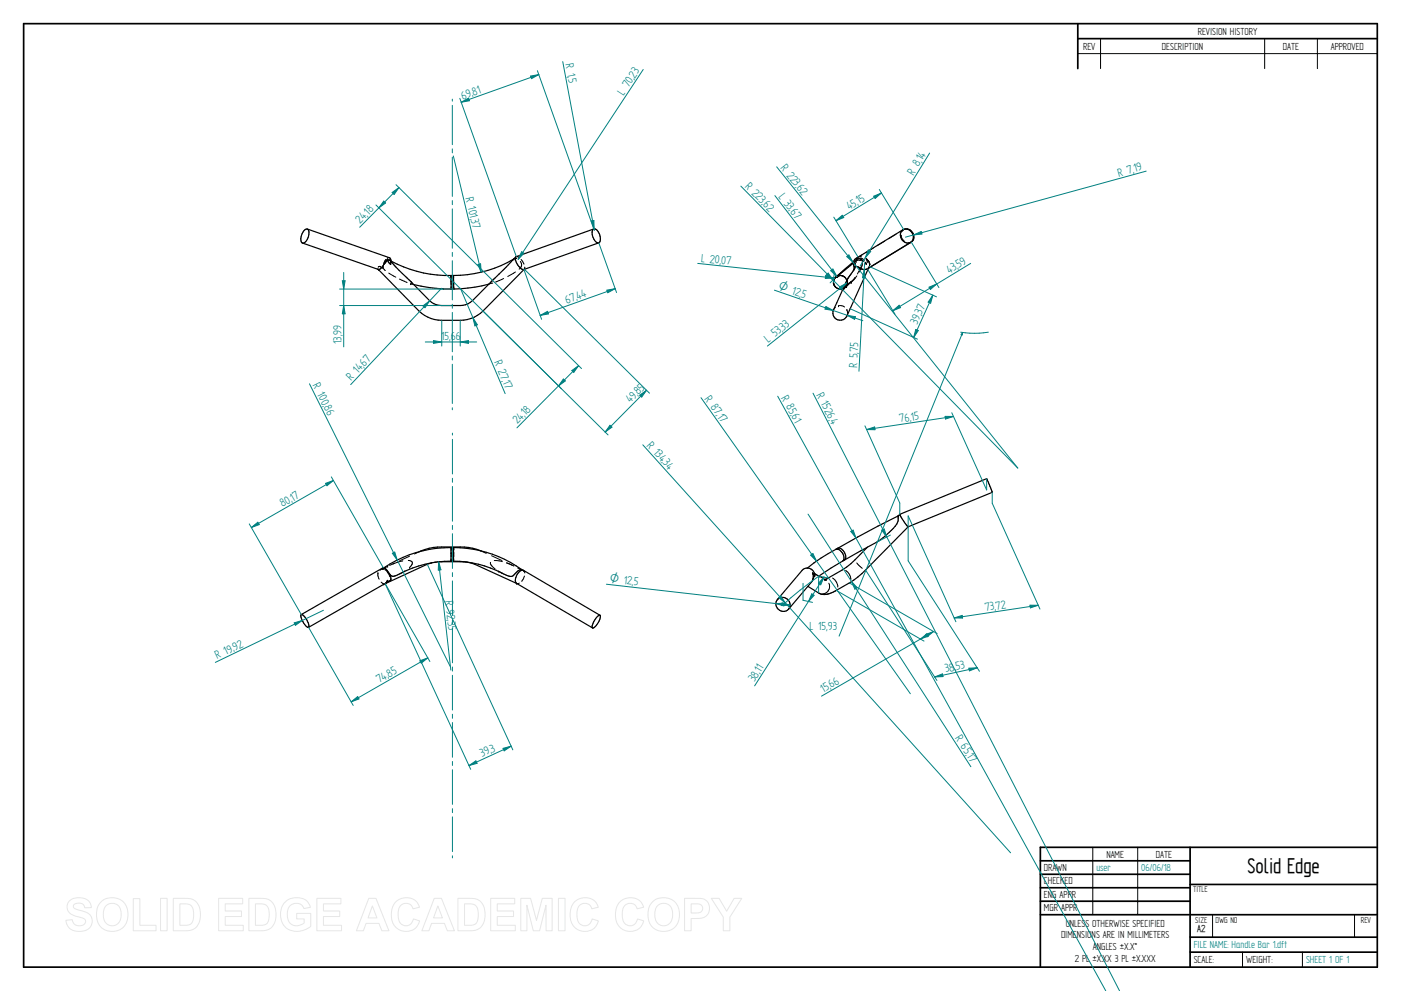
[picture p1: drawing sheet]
<svg xmlns="http://www.w3.org/2000/svg" width="594mm" height="420mm" viewBox="0 0 594 420" stroke-linecap="round" stroke-linejoin="round" font-family="sans-serif">
<g fill="none" stroke="#000" stroke-width=".72">
<path d="M10 10h574v400h-574zM457 10v19.1M457 16.4h127M504.6 359.2v50.8M584 359.2h-142.9v50.8M441.1 365h63.5M441.1 370.7h63.5M441.1 376.4h63.5M504.6 375h79.4M441.1 382.1h63.5M441.1 387.8h142.9M504.6 397.3h79.4"/>
<path d="M504.6 403.7h79.4"/>
</g>
<g fill="none" stroke="#000" stroke-width=".42">
<path d="M466.7 16.4v12.7M536.3 16.4v12.7M558.6 16.4v12.7M457 22.7h127M380 99.3l-3.2 1.9M382.1 99.7h.1M382.1 99.7l.4 1.4 1 1.2M383.2 97.3l-1.6 1M383.5 97.2l-1.1 1M160.2 113.9l.2 .3M160.3 114.2h.1M160.4 114.2v.1"/>
<path d="M160.5 114.3h.1M161.3 113h.1M161.3 113l-.9 .3M162.3 113.4h.1M162.3 113.4l1.1 1.3M162.5 112.6l-.2 .8-.5-.2M162.5 112.9l-.2 .5M163.1 111.3h.1M163.1 111.3l-.5 1M163.5 110.1h.1M163.5 110.1l-.8 1.5M163.8 110.5l-.3 .4"/>
<path d="M164.2 110.3l-.4 .2M164.3 110.2l-.5 .3M164.5 110.2h.1M164.5 110.2l1 .3M164.8 115.8l3 1.7M164.9 110.1h.1M164.9 110.1l.5 .4M165.1 109.3l-.9 .1M165.2 110.2l.2 .2M165.4 110.5l.2 .4M165.6 111.5v.6M165.7 110.6l.1 .1"/>
<path d="M165.7 110.7l.1 .1M169.5 118.3l3.1 1.5M174.2 119.4l.7 .9-.4 .1M191.3 116.8h.1M191.3 116.8v1M191.3 118.8v1.8M192.3 116.8h.1M192.3 116.8l.1 1M192.4 118.7v1.9M208.9 118.9l-.9 1 .2 .3M213.6 118.1l-3.5 1.5M217.7 110l-.3 .2"/>
<path d="M217.8 109.9h-.1M217.9 109.8h.1M218.6 115.3l-3.3 1.9M218.9 108.8l1.1 .3M219.2 109.6h-.9l-.6 .4M220.6 110.8a2.16 2.16 0 0 1-.5 3.3M221 110l1.2 2M222.3 114.1l-.1 .1M222.5 113.2l-.3 1.1M353.4 119.9l.1 .2M353.4 119.8l.4 1.3 .7 .8M353.5 119.1l-.1 .5"/>
<path d="M353.7 118.5l-.1 .2M354.1 117.9h-.1M354.2 117.7v.1M354.8 117.2h.1M354.9 117.2h.1M354.9 117.1l-.1 .1M355 117.1h.1M355.2 117.1h.1M355.2 117h.1M355.2 117l-.1 .1M355.5 116.9l-.7 .3M355.5 116.9l-.2 .1"/>
<path d="M355.8 116.8h.1M355.8 116.8l-.5 .2M356.9 116.8l.3 .2M356.9 116.9h-1.4M357.2 116.9l1.4 1M358.9 119.3v.8l.4 .3M359 118.7l.1 .7M359.1 118.9v.3M359.1 118.9v1.2l-.5 1.3M359.1 119l-.1 .3M359.1 118.9l-.2 .4M359.1 119.8h.1"/>
<path d="M359.1 119.8v.5M359.1 118.8v.1M359.1 119.4l.1 .1M359.2 119.5l-.1 .1M360.8 119.5l-.8 .5M360.8 116.3l-1.7 2.7M361 119.6h.1M361 119.4h.1M361 119.6l-.5 .5M362.1 111.3l-.2 .2M362.2 112.9l.1 .5M362.3 113.4h.1"/>
<path d="M362.4 110.6l-.5 .4M362.5 111.3l-.3 1M362.5 117.7l-1.9 2M362.6 110.9l-.3 .3M362.7 111.5l-.1 1.8-.7 1.6M363 110.3l-.1 .1M363.1 110.5l.7-.3 1.1 .3M363.1 110.5l-.4 .4M363.2 109.9l-.2 1.4M363.2 109.9l-.1 .1M363.3 109.9l-.4 .3M363.3 109.9a1.47 1.47 0 0 1 1.7-.1 1.47 1.47 0 0 1 .7 1.5"/>
<path d="M363.3 117l-2.3 2.6M363.8 109.3l-.8 .3M363.9 110.1l-.8 .4M363.9 109.1l-.7 .8M363.9 113l1.8 1.1 1.7 .1M364.7 110.1h.1M364.7 110.1l1.6 .7M364.9 109.3l1.5 1M365.2 113.1l-1.6 3.1M365.2 108.8l-1.3 .3M365.5 108.1l-1.6 1M365.6 112.1h.1"/>
<path d="M365.6 112.1l-1.3 3.3M365.7 111.3h.1M366.4 110.3h.1M366.9 111.4v.1M366.9 111.5l.4 .6M367 111.2l.3 .9M367.1 109.4l1.4 1.8-.4-.7M367.3 109.9l.4 .2M367.3 109.9l.2 .3M367.5 111.8l-.2 .3M367.6 110.2h.1M367.7 110.6v.8"/>
<path d="M367.8 113.9h.1M367.9 113.9h.1M368 113.9l-.2 .1M368 110.5l.4 .4M368.1 113.7l-.2 .2M368.3 113.7l-.2 .1M368.4 111l.3 1.7M368.6 113l-.1 .2M368.7 112.8l-.4 .8M368.8 111.7v.7M370.3 105.2l-3.1 1.9M375.2 102.2l-3.2 1.9"/>
<path d="M386.4 102.7l-1.4 .3M174.1 120.3h.1M174.2 120.3l.3 .1M174.3 120.4h.2M175 120.5l.4 .1M191.3 121.6v1M192.4 121.6v1M207.8 120.4l-.5 .1M209 120l-.6 .2M354.2 130.3l-.8 1.1M355.6 129.6h.1M355.6 129.6h1.3l1.2 .6"/>
<path d="M356.9 122.5h.1M357.5 122.3l-.6 .2M357.6 122.3h.1M357.6 122.2h.1M357.8 122.1l-.1 .1M357.8 122.1h.1M357.8 122.1l-.5 .2M358 122h.1M358 122l-.1 .1M358.1 121.9l-.6 .4M358.2 121.9h.1M358.6 121.5h.1"/>
<path d="M358.6 121.4h.1M358.6 121.4l-.5 .5M358.7 121.4h.1M358.7 121.3h.1M358.9 121.4h.1M358.9 121.2h.1M358.9 121.4h-.1M358.9 120.9h.1M358.9 121.3h.1M358.9 120.9l-.6 .8M359.1 121.2h.1M359.1 131.3h.1"/>
<path d="M359.1 131.3l.3 1.6M359.2 133.8l-.1 .1M359.2 121v.1M359.3 120.4h.1M359.4 133.1l-.1 .4M359.6 120.6h-.1M359.9 120.6l-.9 .6M360 120h.1M360.1 120.1l-.8 .7M167.3 238.8l-2.1 .9M170.8 237.8l-4.3 1.3M173.1 237.6a1.4 1.4 0 0 1 1.8 .9 1.4 1.4 0 0 1-.9 1.8l-.3 .3"/>
<path d="M173.6 235.8l-4.1 1.9M177.8 233.9l-2 1M183.3 238.6l-.5 .1M185.1 238.3l-1.1 .2M186.3 238.2h-.5M191.3 232.2v.9M191.3 237v.9M191.3 234.1v1.9M192.4 232.2v.9M192.4 237l-.1 .9M192.4 234.1v1.9M204 233.6l2.2 1"/>
<path d="M208 238.4l.2 1.1 1.7 1.6M208.4 235.6l4.4 2.1M209.6 237.7l3.4 .4M214.8 238.6l3.1 1.4M215.1 238.7l2.2 .9M363.3 238.7l2.3 2.3M160.3 242.9h.1M160.3 242.9l-.1 1.1 .6 1.6M161.6 246.8l1.1 .8M162.3 241h.1M162.3 241l-1.2 .8M162.4 240.8h.1"/>
<path d="M162.4 240.8l.2 .1M162.5 240.7h.1M162.5 241h-.2M162.6 240.9h.1M162.6 240.9l-.3 .1M162.7 247.6h.1M162.7 247.6h.2M162.9 240.7h-.1M162.9 241l.5 .3M163.3 247.4h-.2M163.4 241.3h.1M163.6 241.6l.2 .3"/>
<path d="M163.8 241.9l.4 .5M163.8 241.9l.2 .2M164.2 242.3l.3 .3M164.3 242.5h.1M164.4 240.1h.1M164.4 240.1l-1.8 .9M164.6 242.6h.1M164.7 243.2l.6 1.4M164.8 242.9l.1 .1M165.6 245.3v.7M171.8 242l-1.9 1.1M173.7 240.6h.1"/>
<path d="M211.4 242.1h.1M211.4 242.1l1.4 .9M219.1 247.4h.1M219.6 240.8l1.5 .7M220.2 247.2l-1.1 .2M221.2 241.5h.1M222 241.9l.5 1.1M222.4 244.2l-1.2 2.2M351.4 247.3a3.1 3.1 0 0 1-2.7 4.5M353 245.1l1.5 1.3 .8 2.5M358.6 241.9l.9 .7 .8 1.2 .5 1.9M463.4 359.2v28.6"/>
<path d="M482.4 359.2v28.6M514.2 387.9v9.4M574.4 387.9v9.4M526.9 403.7v6.3M552.3 403.7v6.3"/>
</g>
<g fill="none" stroke="#000" stroke-width=".51">
<path d="M128.8 97.9a1.2 1.2 0 0 1 1.5-.8 1.2 1.2 0 0 1 .7 1.6 4.5 4.5 0 0 1-2.6 4.4 2.89 2.89 0 0 1-.3-4zM130.3 97.1l34.8 12.2 .7 .9-.2 1.9-.9-1-.4-1.2M251.5 97.2l.3-.1a4 4 0 0 1 2.8 4.5l-.3 1a1.3 1.3 0 0 1-2.2-.7 4.4 4.4 0 0 1-.6-4.7zM251.8 97.1l-33 11.7-18.4 18.7a7.4 7.4 0 0 1-5.3 2h-7.8a7.2 7.2 0 0 1-5.2-2.1l-16.3-16.5M382.7 97.6a3.1 3.1 0 0 1 4.1 1.2 3.1 3.1 0 0 1-1.2 4.2 3.3 3.3 0 0 1-3.4-1.7 3.3 3.3 0 0 1 .5-3.7zM382.9 97.4l-20.4 12.5-.6 1.6 .1 1.3 .3 .6 .6-.4h.5a4.3 4.3 0 0 0 4.4 1l18.4-11.3M383.5 97.2a3.2 3.2 0 0 1 3.6 1.6 3.2 3.2 0 0 1-.7 3.9l-18.1 11M128.3 103l32.2 11.3 1-.4 1.2-1.8M160.4 114.2l17.2 17.6a14 14 0 0 0 9.7 4h7.8a13.9 13.9 0 0 0 9.7-3.9l17.4-17.7M164.3 109.9l-1.6 2.2M165.8 110.7a52.3 52.3 0 0 0 26.5 6.1M191.3 116.8v5.8"/>
<path d="M192.3 116.8l.1 5.8M217.7 109.9a50.2 50.2 0 0 1-25.4 6.9M253.9 103l-31.7 11.3a5.1 5.1 0 0 1-3.6-5.2M354.4 117.5a2.9 2.9 0 0 0-.5 3.7 2.9 2.9 0 0 0 3.6 1.1M354.8 117.2l-.4 .3M355.3 117a2.9 2.9 0 0 1 3.8 1.9M355.4 116.8h-.1M355.6 116.6h.1M355.8 116.5h-.1M361.9 111.5l-6.4 5.2M361.9 111l-7.5 6.6M362.3 113.4l-.4 1.2-2.8 4.3-4.3 9.5a6.1 6.1 0 0 0-1.5 5.2 3.1 3.1 0 0 0 2.8 2.2 3.1 3.1 0 0 0 3-1.9l9.2-20.3"/>
<path d="M175.4 120.6l3.2 .7a64.6 64.6 0 0 0 12.7 1.3M191.3 122.6h1.1M207.3 120.5l-5.9 1.3-9 .8M381 218.7l-8.8 4.4-17 9.4M381.5 218.1l36.9-15.2 2.3 5.8-35.6 14.7M381.5 218.1l1.2 2.1 2.4 3.2M381.5 218.1l-.6 .6a6.4 6.4 0 0 1-3 6.2l-5.3 4.5-14.5 8M182.8 238.7l-19.5 8.8M186.3 238.2h8.8a15.1 15.1 0 0 1 6.2 1l17.8 8.2M191.3 237.9a50.7 50.7 0 0 0-23.8 6.3l-1.3 .1-1.1-1.1M191.3 237.9h1M191.3 232.2v5.7"/>
<path d="M191.3 232.2h1.1M191.3 232.2a50.3 50.3 0 0 0-28.4 8.5M192.3 237.9a54 54 0 0 1 23.3 6.3l1.2 .2 .8-.3a5.5 5.5 0 0 1 3.5-2.6M192.4 232.2l-.1 5.7M192.4 232.2a49.6 49.6 0 0 1 28.8 9.3M204 233.6l-3.5-1.1a48.1 48.1 0 0 0-13.2-.6 21.1 21.1 0 0 0-9.5 2M354.4 232.9a3.4 3.4 0 0 1 2.9 5M354.4 232.9a71.7 71.7 0 0 0-12.1 8M355.2 232.5a3.5 3.5 0 0 1 3.4 4.3l-.5 .6M355.2 232.5l-.8 .4M357.3 237.9l-10 6.3M358.1 237.4l-.8 .5"/>
<path d="M367.9 231.9a48.1 48.1 0 0 1-16.9 13.3l-1.2 .5M385.1 223.4l-19.6 19.8a46.8 46.8 0 0 1-11.1 7.3 7.1 7.1 0 0 1-7.3 .9l-4.5-2.8M163.7 247.1l-32.9 18.9M163.8 247.1l-.8 .5M164.9 243l.2 .2M165 243.2l-1.2-1.8-1.3-.7-34.7 19.9M165 243.2l.6 1.3a1.15 1.15 0 0 1 .1 1.4 1.15 1.15 0 0 1-1.4 .4v-.2l-.6 1M219.1 247.4l32.2 18.8M221.2 241.5l.7 .3M222 241.8a4.1 4.1 0 0 0-3.4 4.9l.5 .7M222 241.9l32.4 19M329.9 254a3 3 0 0 1 4.7 .8 3 3 0 0 1-2 4.4 3.2 3.2 0 0 1-3.2-1.6 3.2 3.2 0 0 1 .5-3.6z"/>
<path d="M344.5 246l-10.1 12.3M344.6 242.9l.3 1.5-.4 1.6M344.6 242.9l.4 1.9-.5 1.2M344.6 242.9l.6 1.1M345.3 244.1l.3 .1a3.2 3.2 0 0 0-1.9-3 3.2 3.2 0 0 0-3.6 .6l-10.5 12.4M345.4 243.2l1.9 1M347.3 244.2l3.1 1.9M127.7 260.6a3.4 3.4 0 0 1 2.6 2.7l.7 1.7-.2 1a6.1 6.1 0 0 1-3.3-4.7zM252.9 261.8l1.4-1a5 5 0 0 1-2.2 5.1l-.8 .3a4.9 4.9 0 0 1 1.6-4.4z"/>
</g>
<g fill="#000">
<circle cx="165.8" cy="110.9" r=".25"/>
<circle cx="353.4" cy="119.8" r=".25"/>
<circle cx="353.7" cy="118.5" r=".25"/>
<circle cx="354.8" cy="117.2" r=".25"/>
<circle cx="354.9" cy="117.2" r=".25"/>
<circle cx="354.9" cy="117.1" r=".25"/>
<circle cx="355" cy="117.1" r=".25"/>
<circle cx="355.1" cy="117" r=".25"/>
<circle cx="355.2" cy="116.9" r=".25"/>
<circle cx="355.3" cy="116.9" r=".25"/>
<circle cx="355.3" cy="116.8" r=".25"/>
<circle cx="355.4" cy="116.8" r=".25"/>
<circle cx="355.5" cy="116.7" r=".25"/>
<circle cx="359.1" cy="118.9" r=".25"/>
<circle cx="359.1" cy="118.8" r=".25"/>
<circle cx="357.5" cy="122.3" r=".25"/>
<circle cx="380.9" cy="218.7" r=".25"/>
<circle cx="381.5" cy="218.1" r=".25"/>
<circle cx="355.2" cy="232.5" r=".25"/>
<circle cx="221.2" cy="241.5" r=".25"/>
<circle cx="222" cy="241.9" r=".25"/>
<circle cx="345.2" cy="243.9" r=".25"/>
<circle cx="345.3" cy="244.1" r=".25"/>
<circle cx="347.3" cy="244.2" r=".25"/>
<circle cx="349.8" cy="245.7" r=".25"/>
</g>
<path d="M187.3 135.8v10.9M195.1 135.8v10.9M183.8 144.4l3.5 .6-3.5 .6z" fill="none" stroke="#008080" stroke-width=".42"/>
<path d="M183.8 144.4l3.5 .6-3.5 .6z" fill="#008080"/>
<path d="M195.1 145l3.6-.6v1.2z" fill="none" stroke="#008080" stroke-width=".42"/>
<path d="M195.1 145l3.6-.6v1.2z" fill="#008080"/>
<path d="M195.2 122.2l19 44.7M200.5 134.7l1.9 3-1 .5zM180.3 145h21.8" fill="none" stroke="#008080" stroke-width=".42"/>
<path d="M200.5 134.7l1.9 3-1 .5z" fill="#008080"/>
<path d="M222.3 114.1l53.1 52.6M204.8 131.9l53 52.5M258.6 180.3l.9 .8-2.9 2.1z" fill="none" stroke="#008080" stroke-width=".42"/>
<path d="M258.6 180.3l.9 .8-2.9 2.1z" fill="#008080"/>
<path d="M271.3 167.6l2.8-2.1-2 2.9z" fill="none" stroke="#008080" stroke-width=".42"/>
<path d="M271.3 167.6l2.8-2.1-2 2.9z" fill="#008080"/>
<path d="M222.2 114.3l7.5 21.1M253.9 103l7.5 21M229.1 133.7l3.1-1.7 .4 1.1zM274.1 165.5l-17.5 17.7" fill="none" stroke="#008080" stroke-width=".42"/>
<path d="M229.1 133.7l3.1-1.7 .4 1.1z" fill="#008080"/>
<path d="M257.3 123l3.6-.6-3.2 1.7z" fill="none" stroke="#008080" stroke-width=".42"/>
<path d="M257.3 123l3.6-.6-3.2 1.7z" fill="#008080"/>
<path d="M238.6 26.1l13.4 71.6M250.7 93.7l1.1-.2 .1 3.5zM260.9 122.4l-31.8 11.3" fill="none" stroke="#008080" stroke-width=".42"/>
<path d="M250.7 93.7l1.1-.2 .1 3.5z" fill="#008080"/>
<path d="M192.2 66.1l11.8 49.3M202.6 112.1l1.2-.3 .2 3.6z" fill="none" stroke="#008080" stroke-width=".42"/>
<path d="M202.6 112.1l1.2-.3 .2 3.6z" fill="#008080"/>
<path d="M368.6 113l28.5 12.9M360.5 130.9l28.5 12.9M388.3 139.7l1.1 .4-2 3z" fill="none" stroke="#008080" stroke-width=".42"/>
<path d="M388.3 139.7l1.1 .4-2 3z" fill="#008080"/>
<path d="M395.6 125.1l-1 3.5-1-.5z" fill="none" stroke="#008080" stroke-width=".42"/>
<path d="M395.6 125.1l-1 3.5-1-.5z" fill="#008080"/>
<path d="M367.8 114l11.7 19.2M386.4 102.7l11.7 19.2M378.6 131.7l2.7-2.3 .6 1zM395.6 125.1l-8.2 18" fill="none" stroke="#008080" stroke-width=".42"/>
<path d="M378.6 131.7l2.7-2.3 .6 1z" fill="#008080"/>
<path d="M393.9 121.8l3.3-1.4-2.7 2.3z" fill="none" stroke="#008080" stroke-width=".42"/>
<path d="M393.9 121.8l3.3-1.4-2.7 2.3z" fill="#008080"/>
<g fill="none" stroke="#008080" stroke-width=".42">
<path d="M191.8 42v.9M191.8 44.7v16.6M191.8 63.1v1.7M191.8 66.6v16.7M314.1 78.9l117.5 119.6M191.8 85v1.8M191.8 88.6v16.6M191.8 107v1.7M191.8 110.5v16.7M350.3 116.6l.9-.8 2 2.9zM354 117.9l-2 2M411.6 111.7l-33 20"/>
<path d="M191.8 129v1.7M191.8 132.5v16.6M191.8 150.9v1.7M191.8 154.4v16.7M191.8 172.9v.8"/>
</g>
<path d="M350.3 116.6l.9-.8 2 2.9z" fill="#008080"/>
<path d="M353.6 92.1l10.3 17M370.5 83.2l3.3-1.4-2.7 2.4zM372.9 80.3l10.3 17" fill="none" stroke="#008080" stroke-width=".42"/>
<path d="M370.5 83.2l3.3-1.4-2.7 2.4z" fill="#008080"/>
<path d="M354.5 93.6l2.7-2.3 .6 .9z" fill="none" stroke="#008080" stroke-width=".42"/>
<path d="M354.5 93.6l2.7-2.3 .6 .9z" fill="#008080"/>
<path d="M225 32.3l3.5-.7-3.1 1.8zM227.9 30l23.9 67.1M195 41.7l23.9 67.1M373.8 81.8l-19.3 11.8" fill="none" stroke="#008080" stroke-width=".42"/>
<path d="M225 32.3l3.5-.7-3.1 1.8z" fill="#008080"/>
<path d="M195.6 43.3l3.1-1.7 .4 1.1z" fill="none" stroke="#008080" stroke-width=".42"/>
<path d="M195.6 43.3l3.1-1.7 .4 1.1z" fill="#008080"/>
<path d="M228.5 31.6l-32.9 11.7M167.9 78.3l41 40.6M159.4 86.9l41 40.6M166.3 81.6l2.9-2.1-2.1 3z" fill="none" stroke="#008080" stroke-width=".42"/>
<path d="M166.3 81.6l2.9-2.1-2.1 3z" fill="#008080"/>
<path d="M162.7 85.3l.8 .8-2.9 2z" fill="none" stroke="#008080" stroke-width=".42"/>
<path d="M162.7 85.3l.8 .8-2.9 2z" fill="#008080"/>
<path d="M169.2 79.5l-16.7 16.9M145.2 119h1.1l-.6 3.6zM144 122.6h48.4M144 129.5h47.3" fill="none" stroke="#008080" stroke-width=".42"/>
<path d="M145.2 119h1.1l-.6 3.6z" fill="#008080"/>
<path d="M145.7 129.5l.6 3.6h-1.1z" fill="none" stroke="#008080" stroke-width=".42"/>
<path d="M145.7 129.5l.6 3.6h-1.1z" fill="#008080"/>
<path d="M145.7 115.5v31.6M179.4 129.7l2.8-2.1-2 2.9zM187.2 122.2l-38.5 40.9" fill="none" stroke="#008080" stroke-width=".42"/>
<path d="M179.4 129.7l2.8-2.1-2 2.9z" fill="#008080"/>
<path d="M272.7 29.5l-53 80.4M221.2 106.7l1 .7-2.5 2.5z" fill="none" stroke="#008080" stroke-width=".42"/>
<path d="M221.2 106.7l1 .7-2.5 2.5z" fill="#008080"/>
<path d="M208.9 118.9l37.7 37.4M200.4 127.5l37.7 37.3M242.5 157.1l2.9-2.1-2.1 2.9z" fill="none" stroke="#008080" stroke-width=".42"/>
<path d="M242.5 157.1l2.9-2.1-2.1 2.9z" fill="#008080"/>
<path d="M238.9 160.7l.8 .8-2.9 2.1z" fill="none" stroke="#008080" stroke-width=".42"/>
<path d="M238.9 160.7l.8 .8-2.9 2.1z" fill="#008080"/>
<path d="M328.4 123l37.5 13M359.2 133.7l3.5 .6-.3 1.1zM245.4 155l-26.2 26.4" fill="none" stroke="#008080" stroke-width=".42"/>
<path d="M359.2 133.7l3.5 .6-.3 1.1z" fill="#008080"/>
<path d="M350.2 130l3.1 1.7-3.5-.6z" fill="none" stroke="#008080" stroke-width=".42"/>
<path d="M350.2 130l3.1 1.7-3.5-.6z" fill="#008080"/>
<path d="M486 72.6l-102 27.9M387.4 99.6l3.2-1.5 .3 1.1z" fill="none" stroke="#008080" stroke-width=".42"/>
<path d="M387.4 99.6l3.2-1.5 .3 1.1z" fill="#008080"/>
<path d="M295.9 111.7l57.6 6.2M350.1 116.9l3.4 1-3.5 .2zM353.8 116.1l-.4 3.7" fill="none" stroke="#008080" stroke-width=".42"/>
<path d="M350.1 116.9l3.4 1-3.5 .2z" fill="#008080"/>
<path d="M328.6 82.9l26.2 34.3M352.2 114.8l1-.8 1.6 3.2z" fill="none" stroke="#008080" stroke-width=".42"/>
<path d="M352.2 114.8l1-.8 1.6 3.2z" fill="#008080"/>
<path d="M329.3 70.7l102.3 127.8M359.1 108.8l.9-.7 1.7 3.1z" fill="none" stroke="#008080" stroke-width=".42"/>
<path d="M359.1 108.8l.9-.7 1.7 3.1z" fill="#008080"/>
<path d="M355.9 121.7l3.1-1.7-2.3 2.6zM359 120l-33.6 26.7" fill="none" stroke="#008080" stroke-width=".42"/>
<path d="M355.9 121.7l3.1-1.7-2.3 2.6z" fill="#008080"/>
<path d="M394.2 64.9l-29.5 47.9M368.2 106l1 .6-2.3 2.7z" fill="none" stroke="#008080" stroke-width=".42"/>
<path d="M368.2 106l1 .6-2.3 2.7z" fill="#008080"/>
<path d="M366.5 114.3l.4 3.5h-1.2zM366.6 111.4l-2.4 46" fill="none" stroke="#008080" stroke-width=".42"/>
<path d="M366.5 114.3l.4 3.5h-1.2z" fill="#008080"/>
<path d="M163.3 247.4l19 33.1M130.8 266l19 33.1M148.9 297.6l2.8-2.3 .5 1z" fill="none" stroke="#008080" stroke-width=".42"/>
<path d="M148.9 297.6l2.8-2.3 .5 1z" fill="#008080"/>
<path d="M178 280.2l3.4-1.3-2.8 2.3z" fill="none" stroke="#008080" stroke-width=".42"/>
<path d="M178 280.2l3.4-1.3-2.8 2.3z" fill="#008080"/>
<path d="M138 204.9l3.4-1.2-2.8 2.3zM140.5 202.2l22 38.5M105.7 222.1l22.1 38.5M181.4 278.9l-32.5 18.7" fill="none" stroke="#008080" stroke-width=".42"/>
<path d="M138 204.9l3.4-1.2-2.8 2.3z" fill="#008080"/>
<path d="M106.6 223.6l2.7-2.2 .6 1z" fill="none" stroke="#008080" stroke-width=".42"/>
<path d="M106.6 223.6l2.7-2.2 .6 1z" fill="#008080"/>
<path d="M141.4 203.7l-34.8 19.9M181.2 239.2l36.3 78.7M163.3 247.5l36.3 78.7M198.9 324.6l2.9-2 .5 1z" fill="none" stroke="#008080" stroke-width=".42"/>
<path d="M198.9 324.6l2.9-2 .5 1z" fill="#008080"/>
<path d="M213.3 317.3l3.4-.9-2.9 1.9z" fill="none" stroke="#008080" stroke-width=".42"/>
<path d="M213.3 317.3l3.4-.9-2.9 1.9z" fill="#008080"/>
<path d="M186 238.2l5.2 45.9M186 238.2l1 3.4-1.2 .1zM216.7 316.4l-17.8 8.2" fill="none" stroke="#008080" stroke-width=".42"/>
<path d="M186 238.2l1 3.4-1.2 .1z" fill="#008080"/>
<path d="M131.2 162.7l59.7 119.9M166.4 234.6l1-.5 1 3.3z" fill="none" stroke="#008080" stroke-width=".42"/>
<path d="M166.4 234.6l1-.5 1 3.3z" fill="#008080"/>
<path d="M137.2 258.7l-45.9 22.1M124.7 264.1l3.5-1-2.9 2z" fill="none" stroke="#008080" stroke-width=".42"/>
<path d="M124.7 264.1l3.5-1-2.9 2z" fill="#008080"/>
<g fill="none" stroke="#008080" stroke-width=".42">
<path d="M191.8 183.6v.8M191.8 186.3v14.7M191.8 202.8v1.7M191.8 206.2v14.8M420.7 208.7v4.7l20.3 44.8M191.8 222.8v1.7M191.8 226.3v14.7M385.1 223.4v-4.7l20.2 44.9M191.8 242.8v1.7M191.8 246.3v14.7M191.8 262.8v1.7M191.8 266.3v14.7"/>
<path d="M404.6 262l3.4-1.1 .2 1.1zM191.8 282.8v1.7M191.8 286.3v14.7M191.8 302.8v1.7M191.8 306.3v14.8M191.8 322.8v1.7M191.8 326.3v14.7M191.8 342.9v1.7M191.8 346.3v14.8M191.8 362.8v.9"/>
</g>
<path d="M404.6 262l3.4-1.1 .2 1.1z" fill="#008080"/>
<path d="M436.7 256.6h3.6l-3.4 1.1z" fill="none" stroke="#008080" stroke-width=".42"/>
<path d="M436.7 256.6h3.6l-3.4 1.1z" fill="#008080"/>
<path d="M400.8 176.5l3.5 .1-3.4 1.1zM403.6 175l14.8 32.7v-4.8M366.8 180.6l14.7 32.7v4.8M440.3 256.6l-35.7 5.4" fill="none" stroke="#008080" stroke-width=".42"/>
<path d="M400.8 176.5l3.5 .1-3.4 1.1z" fill="#008080"/>
<path d="M367.5 182.1l3.4-1.1 .1 1.2z" fill="none" stroke="#008080" stroke-width=".42"/>
<path d="M367.5 182.1l3.4-1.1 .1 1.2z" fill="#008080"/>
<path d="M404.3 176.6l-36.8 5.5M385.1 223.4v14.4l30.2 46.8M367 241.7l30.3 46.8M396.3 287l3.3-1.3 .3 1.2z" fill="none" stroke="#008080" stroke-width=".42"/>
<path d="M396.3 287l3.3-1.3 .3 1.2z" fill="#008080"/>
<path d="M410.8 283.3l3.6-.2-3.3 1.3z" fill="none" stroke="#008080" stroke-width=".42"/>
<path d="M410.8 283.3l3.6-.2-3.3 1.3z" fill="#008080"/>
<path d="M342.6 218l69.1 107.1M361.1 246.5l2.4 2.7-1 .6zM414.4 283.1l-18.1 3.9" fill="none" stroke="#008080" stroke-width=".42"/>
<path d="M361.1 246.5l2.4 2.7-1 .6z" fill="#008080"/>
<path d="M354.6 250.3l37.2 21.5M360.2 247.1l37.2 21.5M390.3 270.9l2.8-2.2 .6 1z" fill="none" stroke="#008080" stroke-width=".42"/>
<path d="M390.3 270.9l2.8-2.2 .6 1z" fill="#008080"/>
<path d="M392.6 269l3.3-1.2-2.8 2.2z" fill="none" stroke="#008080" stroke-width=".42"/>
<path d="M392.6 269l3.3-1.2-2.8 2.2z" fill="#008080"/>
<path d="M407.4 140.8l5.8 .5 5.9-.5M408.2 141l-52.4 128.7M408.2 141l-.1 1-.6-.1zM395.9 267.8l-47.5 27.3" fill="none" stroke="#008080" stroke-width=".42"/>
<path d="M408.2 141l-.1 1-.6-.1z" fill="#008080"/>
<path d="M340.5 247.3v7.2l4 .9M344.2 251.8l1 .6-2.3 2.6zM351.1 245.1l-4-.9v7.2" fill="none" stroke="#008080" stroke-width=".42"/>
<path d="M344.2 251.8l1 .6-2.3 2.6z" fill="#008080"/>
<path d="M349.4 244.7l-1.4 3.2-1-.6z" fill="none" stroke="#008080" stroke-width=".42"/>
<path d="M349.4 244.7l-1.4 3.2-1-.6z" fill="#008080"/>
<path d="M257.1 247.7l77.9 8.9M331.6 255.6l3.4 1-3.5 .2zM349.4 244.7l-29.4 46.1" fill="none" stroke="#008080" stroke-width=".42"/>
<path d="M331.6 255.6l3.4 1-3.5 .2z" fill="#008080"/>
<path d="M329 255.9l3.5-.2-.1 1.2z" fill="none" stroke="#008080" stroke-width=".42"/>
<path d="M329 255.9l3.5-.2-.1 1.2z" fill="#008080"/>
<path d="M297.3 168.6l88.7 125.5M343.7 235.4l1-.7 1.5 3.2z" fill="none" stroke="#008080" stroke-width=".42"/>
<path d="M343.7 235.4l1-.7 1.5 3.2z" fill="#008080"/>
<path d="M272.6 188.6l155.9 173M330.2 253.4l.8-.8 1.9 3zM347.3 244.2a145.5 145.5 0 0 0-15.6 12.6" fill="none" stroke="#008080" stroke-width=".42"/>
<path d="M330.2 253.4l.8-.8 1.9 3z" fill="#008080"/>
<path d="M329.8 168l139.1 252M360.8 225.3l1-.6 1.2 3.4z" fill="none" stroke="#008080" stroke-width=".42"/>
<path d="M360.8 225.3l1-.6 1.2 3.4z" fill="#008080"/>
<path d="M344.8 166.7l129.9 253.3M373.9 224.8l1-.5 1.1 3.4zM377.6 226.9l-5.9 3" fill="none" stroke="#008080" stroke-width=".42"/>
<path d="M373.9 224.8l1-.5 1.1 3.4z" fill="#008080"/>
<g fill="none" stroke="#e6e6e6" stroke-width=".42">
<path d="M29.6 381.8a6.5 6.5 0 0 1 8.5 .8l.6 2.2-2.8 .1a2.7 2.7 0 0 0-2.1-2 2.7 2.7 0 0 0-2.7 1.1 1.87 1.87 0 0 0 2.2 1.8l1.4 .4a4.4 4.4 0 0 1 4 6.2 6.4 6.4 0 0 1-9.1 1.3l-1.2-1.8-.5-1.7 2.7-.3a2.94 2.94 0 0 0 2.6 2.6 2.94 2.94 0 0 0 3.1-1.9 2.67 2.67 0 0 0-2.9-1.8 4.9 4.9 0 0 1-5-4.3l.4-1.6zM42.8 382.4a6.9 6.9 0 0 1 8.3-.8 6.9 6.9 0 0 1 3 7.7 6.7 6.7 0 0 1-8 5.5 6.7 6.7 0 0 1-5.1-8.3 6.1 6.1 0 0 1 1.8-4.1zM44.8 384.2a3.9 3.9 0 0 1 4.6-.8 3.9 3.9 0 0 1 2 4.3 3.8 3.8 0 0 1-1.9 4.3 3.8 3.8 0 0 1-4.6-.7 6.6 6.6 0 0 1-.1-7.1zM56.5 381h2.8v11.3h6.9v2.3h-9.7zM68.1 380.9h2.8v13.7h-2.8zM73.5 380.9h5a5.9 5.9 0 0 1 6.5 7 5.9 5.9 0 0 1-6.3 6.7h-5.2zM76.3 383.2h1.8a3.4 3.4 0 0 1 4 3.9v1.2a3.2 3.2 0 0 1-3.8 4h-2zM92.7 380.9h10.2v2.3h-7.4v3h6.9v2.4h-6.9v3.7h7.7v2.3h-10.5zM105.5 380.9h5.1a5.9 5.9 0 0 1 6.4 7 5.9 5.9 0 0 1-6.3 6.7h-5.2zM108.3 383.2h1.9a3.4 3.4 0 0 1 4 3.9v1.2a3.2 3.2 0 0 1-3.8 4h-2.1zM120.9 382.4a7.3 7.3 0 0 1 9.7 .1l1 2.2-2.7 .5a3.7 3.7 0 0 0-4.6-2 3.7 3.7 0 0 0-2.5 4.4 4.2 4.2 0 0 0 2.2 4.5 4.2 4.2 0 0 0 5-.8v-1.7h-3.2v-2.3h6v5.4a8.1 8.1 0 0 1-11.8-.8 8.3 8.3 0 0 1 .9-9.5zM134.4 380.9h10.2v2.3h-7.4v3h6.9v2.4h-6.9v3.7h7.6v2.3h-10.4z"/>
<path d="M156.4 380.9h3l5.5 13.7h-3l-1.2-3.1h-5.5l-1.1 3.1h-3zM157.9 384.1l1.9 5.1h-3.7zM167.7 382.5a6 6 0 0 1 10.2 2.1l-2.8 .7a3.2 3.2 0 0 0-3.9-2.2 3.2 3.2 0 0 0-2.4 3.8 4.6 4.6 0 0 0 2.5 5.5 3.2 3.2 0 0 0 4-2.8l2.6 .8a6.1 6.1 0 0 1-7.2 4.3 6.1 6.1 0 0 1-4.8-6.8 7.7 7.7 0 0 1 1.8-5.4zM184.1 380.9h3.1l5.5 13.7h-3l-1.2-3.1h-5.5l-1.1 3.1h-3zM185.7 384.1l1.9 5.1h-3.8zM194.2 380.9h5a5.9 5.9 0 0 1 6.5 7 5.9 5.9 0 0 1-6.3 6.7h-5.2zM197 383.2h1.8a3.4 3.4 0 0 1 4 3.9v1.2a3.2 3.2 0 0 1-3.8 4h-2zM208.1 380.9h10.2v2.3h-7.4v3h6.9v2.4h-6.9v3.7h7.6v2.3h-10.4zM220.8 380.9h4.2l2.5 9.3 2.4-9.3h4.2v13.7h-2.5l-.1-10.8-2.7 10.8h-2.7l-2.7-10.8v10.8h-2.6zM236.8 380.9h2.8v13.7h-2.8zM243.5 382.5a6 6 0 0 1 10.2 2.1l-2.8 .7a3.2 3.2 0 0 0-3.8-2.2 3.2 3.2 0 0 0-2.4 3.8 4.6 4.6 0 0 0 2.4 5.5 3.2 3.2 0 0 0 4-2.8l2.6 .8a6.1 6.1 0 0 1-7.2 4.3 6.1 6.1 0 0 1-4.7-6.8 7.7 7.7 0 0 1 1.7-5.4zM262.7 382.5a6 6 0 0 1 10.2 2.1l-2.7 .7a3.2 3.2 0 0 0-3.9-2.2 3.2 3.2 0 0 0-2.4 3.8 4.6 4.6 0 0 0 2.4 5.5 3.2 3.2 0 0 0 4-2.8l2.7 .8a6.1 6.1 0 0 1-7.2 4.3 6.1 6.1 0 0 1-4.8-6.8 7.7 7.7 0 0 1 1.7-5.4z"/>
<path d="M276.7 382.4a6.9 6.9 0 0 1 8.3-.8 6.9 6.9 0 0 1 3 7.7 6.7 6.7 0 0 1-8.1 5.5 6.7 6.7 0 0 1-5.1-8.3 6.1 6.1 0 0 1 1.9-4.1zM278.7 384.2a3.9 3.9 0 0 1 4.6-.8 3.9 3.9 0 0 1 1.9 4.3 3.8 3.8 0 0 1-1.8 4.3 3.8 3.8 0 0 1-4.7-.7 6.6 6.6 0 0 1 0-7.1zM290.3 380.9h5.2a4.4 4.4 0 0 1 5.4 4.3 4.4 4.4 0 0 1-5.4 4.2h-2.4v5.2h-2.8zM293.1 383.2h1.8a2.1 2.1 0 0 1 2.6 .6 2.1 2.1 0 0 1 0 2.6 3.4 3.4 0 0 1-2.9 .7h-1.5zM301.6 380.9h3.3l3.2 5.4 3.2-5.4h3.2l-5 7.9v5.8h-2.8v-5.8z"/>
</g>
<text font-size="10.1" x="529" y="370.2">Solid Edge</text>
<g font-size="5.6" fill="#008080">
<text x="239.7" y="27.2" transform="rotate(79 239.7 27.2)">R 1,</text>
<text x="240.9" y="33.3" transform="rotate(79 240.9 33.3)">5</text>
<text x="269.1" y="33.3" transform="rotate(-57 269.1 33.3)">23</text>
<text x="200.8" y="40.6" transform="rotate(-20 200.8 40.6)">81</text>
<text x="264.4" y="40.5" transform="rotate(-57 264.4 40.5)">L 70,</text>
<text x="196.2" y="42.2" transform="rotate(-20 196.2 42.2)">69,</text>
<text x="330.8" y="71.2" transform="rotate(51 330.8 71.2)">R 223,</text>
<text x="391" y="68.5" transform="rotate(-58 391 68.5)">14</text>
<text x="387.3" y="74.4" transform="rotate(-58 387.3 74.4)">R 8,</text>
<text x="474.4" y="74.8" transform="rotate(-15 474.4 74.8)">R 7,</text>
<text x="481.2" y="73" transform="rotate(-15 481.2 73)">19</text>
<text x="197.4" y="83.9" transform="rotate(77 197.4 83.9)">R 101,</text>
<text x="315.6" y="79.2" transform="rotate(46 315.6 79.2)">R 223,</text>
<text x="330" y="83.4" transform="rotate(53 330 83.4)">L 33,</text>
<text x="337.6" y="79.7" transform="rotate(51 337.6 79.7)">62</text>
<text x="323.3" y="87" transform="rotate(46 323.3 87)">62</text>
<text x="334.9" y="89.7" transform="rotate(53 334.9 89.7)">67</text>
<text x="360.2" y="89.1" transform="rotate(-31 360.2 89.1)">45,</text>
<text x="364.2" y="86.6" transform="rotate(-31 364.2 86.6)">15</text>
<text x="152.8" y="94.9" transform="rotate(-45 152.8 94.9)">24,</text>
<text x="156.2" y="91.4" transform="rotate(-45 156.2 91.4)">18</text>
<text x="199.6" y="93.3" transform="rotate(77 199.6 93.3)">37</text>
<text x="297.2" y="111" transform="rotate(6 297.2 111)">L 20,</text>
<text x="305.7" y="111.8" transform="rotate(6 305.7 111.8)">07</text>
<text x="406.5" y="113.7" transform="rotate(-31 406.5 113.7)">59</text>
<text x="402.7" y="116.1" transform="rotate(-31 402.7 116.1)">43,</text>
<text x="339.5" y="125.9" transform="rotate(19 339.5 125.9)">5</text>
<text x="240.4" y="128.8" transform="rotate(-20 240.4 128.8)">67,</text>
<text x="245.1" y="127.1" transform="rotate(-20 245.1 127.1)">44</text>
<text x="388.9" y="137.7" transform="rotate(-66 388.9 137.7)">39,</text>
<text x="390.8" y="133.5" transform="rotate(-66 390.8 133.5)">37</text>
<text x="332.2" y="140.3" transform="rotate(-38 332.2 140.3)">33</text>
<text x="144.9" y="145.8" transform="rotate(-90 144.9 145.8)">13,99</text>
<text x="187.1" y="144.1">15,66</text>
<text x="325.8" y="145.3" transform="rotate(-38 325.8 145.3)">L 53,</text>
<text x="363.8" y="149.3" transform="rotate(-87 363.8 149.3)">75</text>
<text x="154.6" y="155.5" transform="rotate(-47 154.6 155.5)">67</text>
<text x="209.5" y="153.6" transform="rotate(67 209.5 153.6)">R 27,</text>
<text x="148.9" y="161.6" transform="rotate(-47 148.9 161.6)">R 14,</text>
<text x="363.4" y="156.1" transform="rotate(-87 363.4 156.1)">R 5,</text>
<text x="132.5" y="163.4" transform="rotate(63 132.5 163.4)">R 100,</text>
<text x="213.1" y="162.1" transform="rotate(67 213.1 162.1)">17</text>
<text x="270.8" y="167.6" transform="rotate(-45 270.8 167.6)">85</text>
<text x="346.1" y="167.4" transform="rotate(63 346.1 167.4)">R 1526,</text>
<text x="137.2" y="172.7" transform="rotate(63 137.2 172.7)">86</text>
<text x="267.4" y="171.1" transform="rotate(-45 267.4 171.1)">49,</text>
<text x="298.7" y="169.1" transform="rotate(55 298.7 169.1)">R 87,</text>
<text x="331.1" y="168.6" transform="rotate(61 331.1 168.6)">R 85,</text>
<text x="219.4" y="179.9" transform="rotate(-45 219.4 179.9)">24,</text>
<text x="222.9" y="176.4" transform="rotate(-45 222.9 176.4)">18</text>
<text x="304" y="176.7" transform="rotate(55 304 176.7)">17</text>
<text x="335.5" y="176.5" transform="rotate(61 335.5 176.5)">61</text>
<text x="351.8" y="178.5" transform="rotate(63 351.8 178.5)">4</text>
<text x="381.6" y="179.1" transform="rotate(-9 381.6 179.1)">76,</text>
<text x="386.5" y="178.4" transform="rotate(-9 386.5 178.4)">15</text>
<text x="274.1" y="188.9" transform="rotate(48 274.1 188.9)">R 134,</text>
<text x="280.9" y="196.5" transform="rotate(48 280.9 196.5)">34</text>
<text x="119.8" y="215.1" transform="rotate(-30 119.8 215.1)">80,</text>
<text x="124.1" y="212.6" transform="rotate(-30 124.1 212.6)">17</text>
<text x="264.4" y="247.6" transform="rotate(6 264.4 247.6)">12,</text>
<text x="268.6" y="248.1" transform="rotate(6 268.6 248.1)">5</text>
<text x="188.8" y="254.6" transform="rotate(84 188.8 254.6)">R 92,</text>
<text x="189.8" y="263.7" transform="rotate(84 189.8 263.7)">35</text>
<text x="417.8" y="259.1" transform="rotate(-9 417.8 259.1)">73,</text>
<text x="422.5" y="258.4" transform="rotate(-9 422.5 258.4)">72</text>
<text x="343.3" y="266.9">L 15,93</text>
<text x="99.6" y="275.9" transform="rotate(-26 99.6 275.9)">92</text>
<text x="92" y="279.5" transform="rotate(-26 92 279.5)">R 19,</text>
<text x="165" y="287.4" transform="rotate(-30 165 287.4)">85</text>
<text x="322.4" y="285.3" transform="rotate(-57 322.4 285.3)">11</text>
<text x="401" y="285.1" transform="rotate(-12 401 285.1)">38,</text>
<text x="405.6" y="284.1" transform="rotate(-12 405.6 284.1)">53</text>
<text x="160.7" y="289.8" transform="rotate(-30 160.7 289.8)">74,</text>
<text x="319.9" y="289.3" transform="rotate(-57 319.9 289.3)">38,</text>
<text x="349" y="293.8" transform="rotate(-30 349 293.8)">15,</text>
<text x="352.5" y="291.8" transform="rotate(-30 352.5 291.8)">66</text>
<text x="405" y="313" transform="rotate(57 405 313)">R 65,</text>
<text x="204.5" y="321" transform="rotate(-25 204.5 321)">39,</text>
<text x="208.7" y="319.1" transform="rotate(-25 208.7 319.1)">3</text>
<text x="409.8" y="320.5" transform="rotate(57 409.8 320.5)">17</text>
</g>
<g font-size="5.4" fill="#008080">
<text x="329.8" y="122.6" transform="rotate(19 329.8 122.6)">O 12,</text>
<text x="258.4" y="246.9" transform="rotate(7 258.4 246.9)">O</text>
</g>
<g font-size="4.9">
<text x="507.9" y="14.7">REVISION HISTORY</text>
<text x="459.3" y="21">REV</text>
<text x="492.7" y="21">DESCRIPTION</text>
<text x="544" y="21">DATE</text>
<text x="564.3" y="21">APPROVED</text>
<text x="469.1" y="363.6">NAME</text>
<text x="490.1" y="363.6">DATE</text>
<text x="442.7" y="369.3">DRAWN</text>
<text x="442.7" y="375">CHECKED</text>
<text x="442.7" y="380.7">ENG APPR</text>
<text x="442.7" y="386.4">MGR APPR</text>
<text x="451.9" y="392.9">UNLESS OTHERWISE SPECIFIED</text>
<text x="449.9" y="397.9">DIMENSIONS ARE IN MILLIMETERS</text>
<text x="455.7" y="407.8">2 PL ±X.XX 3 PL ±X.XXX</text>
<text x="463.5" y="402.9">ANGLES ±X.X°</text>
<text x="506.2" y="408.3">SCALE:</text>
<text x="528.4" y="408.3">WEIGHT:</text>
</g>
<g font-size="4.9" fill="#008080">
<text x="464.9" y="369.3">user</text>
<text x="483.9" y="369.3">06/06/18</text>
<text x="506.2" y="402">FILE NAME: Handle Bar 1.dft</text>
<text x="553.8" y="408.4">SHEET 1 OF 1</text>
</g>
<text font-size="4.8" x="507.7" y="395.3">A2</text>
<g font-size="4.1">
<text x="505.9" y="378.3">TITLE</text>
<text x="506.9" y="391.1">SIZE</text>
<text x="515.4" y="391.1">DWG NO</text>
<text x="577" y="391.1">REV</text>
</g>
</svg>
